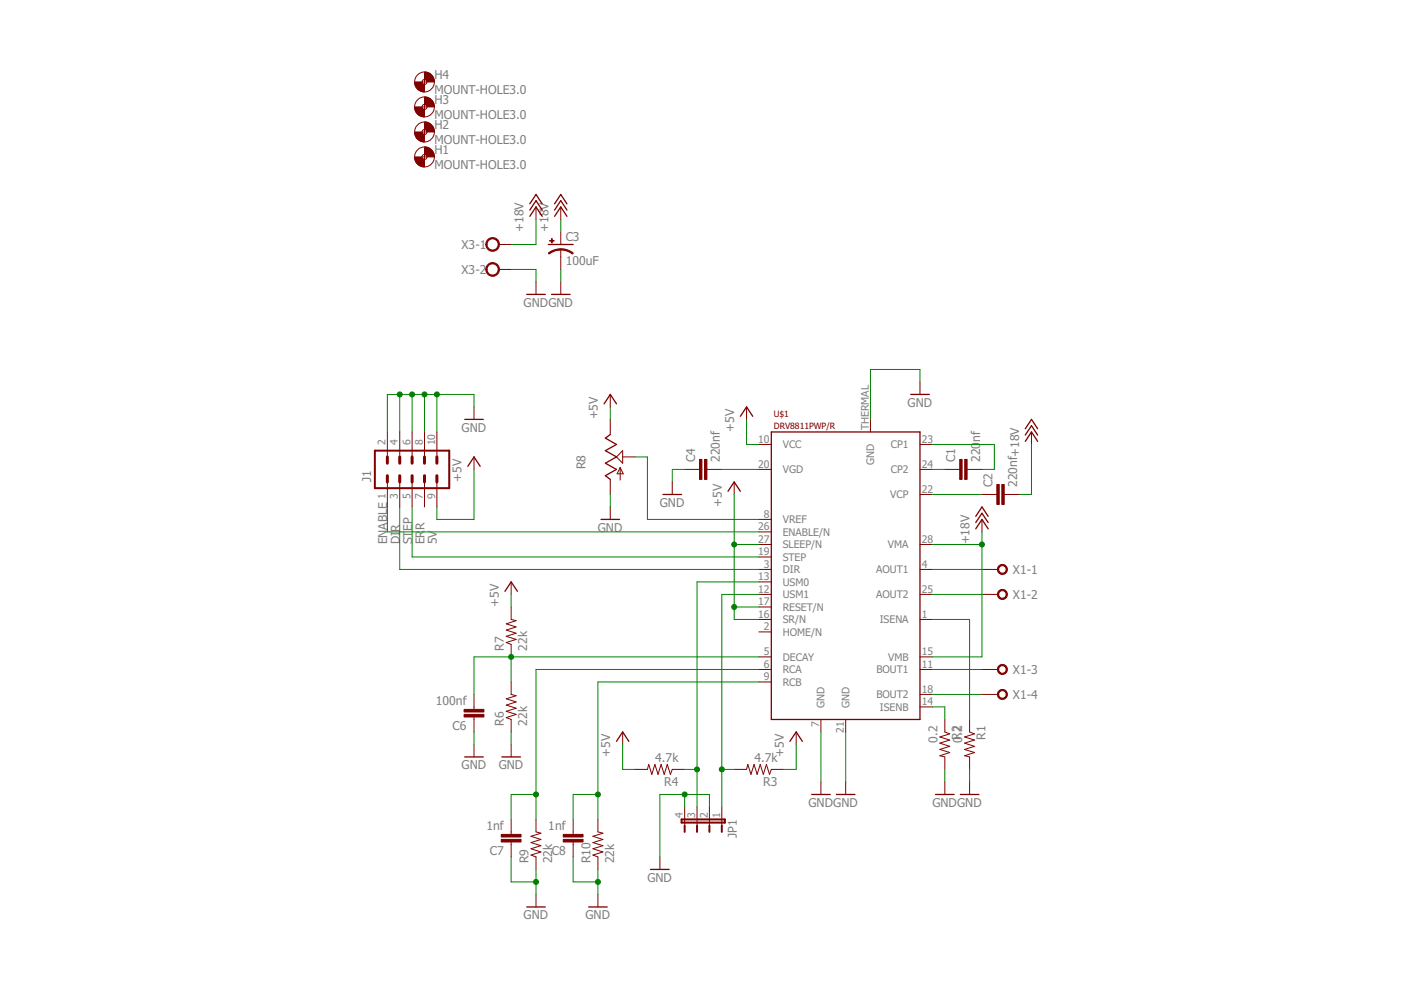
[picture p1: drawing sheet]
<svg xmlns="http://www.w3.org/2000/svg" width="297mm" height="210mm" viewBox="0 0 297 210" stroke-linecap="round" stroke-linejoin="round" font-family="sans-serif">
<g fill="none" stroke="#800000" stroke-width=".21">
<path d="M89.5 17.4h1M90 16.8v1.1M89.5 33.3h1M89.5 28h1M89.5 22.7h1M90 22.1v1.1M90 27.5v1M90 32.7v1.1M105.7 51.8h2.7M105.7 57.1h2.7M113.6 43.9v2.6M113.6 59.8v2.6"/>
<path d="M118.9 43.9v2.6M118.9 49.2v2.6M118.9 52.9v4.2M118.9 59.8v2.6M82.1 91.6v5.3M84.8 91.6v5.3M87.4 91.6v5.3M90 91.6v5.3M92.6 91.6v5.3M100.5 86.3v2.6M100.5 96.9v2.6M129.4 83.6v2.7"/>
<path d="M129.4 88.9v3.2M131.5 99.1v2.7M131.5 99.1l.6 1.4h-1.3zM132 95.5v2.7l-1.3-1.3zM132 96.9h2.6M145.2 99.5h3.1M149.9 99.5h3.1M158.3 86.3v2.6M160.9 94.2h2.6M160.9 99.5h2.6M184.6 88.9v2.7M195.1 94.2h2.6"/>
<path d="M195.1 99.5h2.6M195.1 81v2.6M200.3 99.5h3.2M205 99.5h3.2M218.7 91.6v2.6M82.1 102.2v5.3M84.8 102.2v5.3M87.4 102.2v5.3M90 102.2v5.3M92.6 102.2v5.3M129.4 101.6v3.2M129.4 107.5v2.6"/>
<path d="M142.5 102.2v2.6M155.7 102.2v2.6M160.9 110.1h2.6M160.9 112.8h2.6M160.9 115.4h2.6M160.9 118.1h2.6M195.1 115.4h2.6M195.1 104.8h2.6M208.2 104.8h3.1M208.2 110.1v2.7M212.9 104.8h3.2M108.4 123.4v2.6"/>
<path d="M108.4 128.7v2.6l1 .3-2.1 .7 2.1 .6-2.1 .7 2.1 .7-2.1 .6 2.1 .7-2.1 .6 1.1 .4v2.7M160.9 120.7h2.6M160.9 123.4h2.6M160.9 126h2.6M160.9 128.7h2.6M160.9 131.3h2.6M160.9 134h2.6M160.9 139.3h2.6M195.1 120.7h2.6M195.1 126h2.6M195.1 131.3h2.6M195.1 139.3h2.6"/>
<path d="M208.2 120.7h3.4M208.2 126h3.4M100.5 147.2v3.2M100.5 152v3.2M100.5 157.8v2.7M108.4 144.6v2.6l1 .3-2.1 .7 2.1 .6-2.1 .7 2.1 .7-2.1 .6 2.1 .7-2.1 .6 1.1 .4v2.7M108.4 157.8v2.7M132 155.2v2.6M160.9 141.9h2.6M160.9 144.6h2.6M168.8 155.2v2.6M174.1 152.5v2.7"/>
<path d="M179.3 152.5v2.7M195.1 141.9h2.6M195.1 147.2h2.6M195.1 149.9h2.6M200.3 152.5v2.7l1.1 .4-2.1 .7 2.1 .6-2.1 .7 2.1 .6-2.1 .7 2.1 .7-2.1 .6 1 .3v2.6M205.6 152.5v2.7l1 .4-2.1 .7 2.1 .6-2.1 .7 2.1 .6-2.1 .7 2.1 .7-2.1 .6 1.1 .3v2.6M208.2 141.9h3.4M208.2 147.2h3.4M108.4 173.7v3.2M108.4 178.5v3.2M113.6 173.7v2.7l1.1 .3-2.1 .6 2.1 .7-2.1 .6 2.1 .7-2.1 .7 2.1 .6-2.1 .7 1 .4v2.6M121.5 173.7v3.2"/>
<path d="M121.5 178.5v3.2M126.8 173.7v2.7l1 .3-2.1 .6 2.1 .7-2.1 .6 2.1 .7-2.1 .7 2.1 .6-2.1 .7 1.1 .4v2.6M134.6 163.1h2.7l.2-1 .7 2.1 .7-2.1 .6 2.1 .7-2.1 .6 2.1 .7-2.1 .6 2.1 .4-1.1h2.7M145.2 171.1v4M147.8 171.1v4M150.4 171.1v4M153 171.1v4M155.7 163.1h2.6l.3-1 .6 2.1 .7-2.1 .6 2.1 .7-2.1 .6 2.1 .7-2.1 .7 2.1 .3-1.1h2.7M174.1 165.8v2.6M179.3 165.8v2.6M200.3 165.8v2.6M205.6 165.8v2.6"/>
<path d="M113.6 189.6v2.7M126.8 189.6v2.7M139.9 181.7v2.6"/>
<circle cx="90" cy="17.4" r="2.11"/>
<circle cx="90" cy="17.4" r=".53"/>
<circle cx="90" cy="33.3" r="2.11"/>
<circle cx="90" cy="28" r="2.11"/>
<circle cx="90" cy="22.7" r="2.11"/>
<circle cx="90" cy="28" r=".53"/>
<circle cx="90" cy="22.7" r=".53"/>
<circle cx="90" cy="33.3" r=".53"/>
</g>
<g fill="none" stroke="#800000" stroke-width=".28">
<path d="M112.3 45.9l1.3-2 1.4 2M112.3 44.5l1.3-2 1.4 2M112.3 43.2l1.3-2 1.4 2M116.3 51.8h5.2M117.6 45.9l1.3-2 1.3 2M117.6 44.5l1.3-2 1.3 2M117.6 43.2l1.3-2 1.3 2M111.7 62.4h3.9M116.9 62.4h4M98.5 88.9h4M99.2 98.9l1.3-2 1.3 2M128.1 85.6l1.3-2 1.3 2"/>
<path d="M129.4 92.1l-1 .8 2.3 1.3-2.3 1.3 2.3 1.4-2.3 1.3 2.3 1.3-2.3 1.4 1 .7M157 88.3l1.3-2 1.3 2M163.5 91.6h31.6v60.9h-31.6zM193.1 83.6h3.9M217.4 93.6l1.3-2 1.3 2M217.4 92.2l1.3-1.9 1.3 1.9M217.4 90.9l1.3-2 1.3 2M127.4 110.1h4M140.6 104.8h3.9M154.3 104.2l1.4-2 1.3 2M206.9 112.1l1.3-2 1.3 2M206.9 110.8l1.3-2 1.3 2"/>
<path d="M206.9 109.5l1.3-2 1.3 2M107.1 125.4l1.3-2 1.3 2M130.7 157.2l1.3-2 1.3 2M167.5 157.2l1.3-2 1.3 2M98.5 160.5h4M106.4 160.5h4M172.1 168.4h3.9M177.3 168.4h4M198.4 168.4h3.9M203.6 168.4h3.9M111.7 192.3h3.9M124.8 192.3h3.9"/>
<path d="M137.9 184.3h4"/>
</g>
<g fill="#800000" stroke="#800000" stroke-width=".21">
<path d="M211.9 119.9a1.07 1.07 0 0 1 1.6 .3 1.07 1.07 0 0 1-.7 1.5 1.07 1.07 0 0 1-1.3-1h.2a.8 .8 0 0 1 1.1-.7 .8 .8 0 0 1 .3 1.3 .8 .8 0 0 1-1.3-.3l-.1-.3h-.2z" fill-rule="evenodd"/>
<path d="M211.9 125.2a1.06 1.06 0 0 1 1.6 .3 1.06 1.06 0 0 1-.7 1.5 1.06 1.06 0 0 1-1.3-1h.2a.8 .8 0 0 1 1.1-.7 .8 .8 0 0 1 .3 1.3 .8 .8 0 0 1-1.3-.3l-.1-.3h-.2z" fill-rule="evenodd"/>
<path d="M211.9 141.1a1.07 1.07 0 0 1 1.6 .3 1.07 1.07 0 0 1-.7 1.5 1.07 1.07 0 0 1-1.3-1h.2a.8 .8 0 0 1 1.1-.7 .8 .8 0 0 1 .3 1.3 .8 .8 0 0 1-1.3-.3l-.1-.3h-.2z" fill-rule="evenodd"/>
<path d="M211.9 146.4a1.06 1.06 0 0 1 1.6 .3 1.06 1.06 0 0 1-.7 1.6 1.06 1.06 0 0 1-1.3-1.1h.2a.8 .8 0 0 1 1.1-.7 .8 .8 0 0 1 .3 1.3 .8 .8 0 0 1-1.3-.3l-.1-.3h-.2z" fill-rule="evenodd"/>
<path d="M103.4 50.8a1.45 1.45 0 0 1 2.3 .3 1.45 1.45 0 0 1-.9 2.1 1.45 1.45 0 0 1-1.8-1.4h.3a1.19 1.19 0 0 1 1.6-1.1 1.19 1.19 0 0 1 .3 2 1.19 1.19 0 0 1-1.9-.6v-.3h-.3z" fill-rule="evenodd"/>
<path d="M103.4 56.1a1.45 1.45 0 0 1 2.3 .3 1.45 1.45 0 0 1-.9 2.1 1.45 1.45 0 0 1-1.8-1.4h.3a1.19 1.19 0 0 1 1.6-1.1 1.19 1.19 0 0 1 .3 2 1.19 1.19 0 0 1-1.9-.6v-.3h-.3z" fill-rule="evenodd"/>
<path d="M118.9 52.7h.3a4 4 0 0 1 2.3 1l-.1 .2-.9-.6-1.6-.3z" fill-rule="evenodd"/>
<path d="M116.3 53.7l1.2-.7 1.4-.3v.3l-1.1 .1-1.4 .8z" fill-rule="evenodd"/>
<path d="M90 31.2a2.1 2.1 0 0 1 2.1 2.1h-1.6l-.1-.3-.4-.3z" fill-rule="evenodd"/>
<path d="M87.9 33.3h1.6l.1 .3 .4 .2v1.6a2.06 2.06 0 0 1-2.1-2.1z" fill-rule="evenodd"/>
<path d="M90 25.8a2.13 2.13 0 0 1 2.1 2.2h-1.6l-.1-.3-.4-.2z" fill-rule="evenodd"/>
<path d="M87.9 28h1.6l.2 .4 .3 .1v1.6a2.06 2.06 0 0 1-2.1-2.1z" fill-rule="evenodd"/>
<path d="M90 20.6a2.1 2.1 0 0 1 2.1 2.1h-1.6l-.1-.3-.4-.3z" fill-rule="evenodd"/>
<path d="M87.9 22.7h1.6l.1 .3 .4 .2v1.6a2.06 2.06 0 0 1-2.1-2.1z" fill-rule="evenodd"/>
<path d="M90 15.3a2.1 2.1 0 0 1 2.1 2.1h-1.6l-.1-.3-.4-.3z" fill-rule="evenodd"/>
<path d="M87.9 17.4h1.6l.2 .4 .3 .1v1.6a2.06 2.06 0 0 1-2.1-2.1z" fill-rule="evenodd"/>
</g>
<path d="M79.5 95.5h15.7v8h-15.7zM144.5 173.7h9.2v.7h-9.2zM145.2 175.1v1.3M147.8 175.1v1.3M150.4 175.1v1.3M153 175.1v1.3" fill="none" stroke="#800000" stroke-width=".42"/>
<g fill="#800000" stroke="#800000" stroke-width=".21">
<path d="M204.5 97.4h.5v4.2h-.5z"/>
<path d="M203.5 97.4h.5v4.2h-.5z"/>
<path d="M212.4 102.7h.5v4.3h-.5z"/>
<path d="M211.3 102.7h.6v4.3h-.6z"/>
<path d="M149.4 97.4h.5v4.2h-.5z"/>
<path d="M148.3 97.4h.5v4.2h-.5z"/>
<path d="M98.4 150.4h4.2v.6h-4.2z"/>
<path d="M98.4 151.5h4.2v.5h-4.2z"/>
<path d="M106.3 176.9h4.2v.6h-4.2z"/>
<path d="M106.3 178h4.2v.5h-4.2z"/>
<path d="M119.4 176.9h4.2v.6h-4.2z"/>
<path d="M119.4 178h4.2v.5h-4.2z"/>
<path d="M116.5 51h1v.1h-1z"/>
<path d="M116.9 50.6h.2v.9h-.2z"/>
</g>
<path d="M82.1 96.9v1.3M84.8 96.9v1.3M87.4 96.9v1.3M90 96.9v1.3M92.6 96.9v1.3M82.1 100.9v1.3M84.8 100.9v1.3M87.4 100.9v1.3M90 100.9v1.3M92.6 100.9v1.3" fill="none" stroke="#800000" stroke-width=".63"/>
<g fill="none" stroke="#008000" stroke-width=".21">
<path d="M108.4 57.1h5.2v2.7M113.6 46.5v5.3h-5.2M118.9 46.5v2.7M118.9 57.1v2.7M84.8 83.6v8M87.4 83.6v8M90 83.6v8M92.6 83.6v8M100.5 99.5v10.6h-7.9v-2.6M100.5 86.3v-2.7h-18.4v8M129.4 86.3v2.6M134.6 96.9h2.7v13.2h23.6"/>
<path d="M145.2 99.5h-2.7v2.7M153 99.5h7.9M158.3 88.9v5.3h2.6M195.1 81v-2.7h-10.5v10.6M197.7 94.2h13.1v5.3h-2.6M197.7 99.5h2.6M218.7 94.2v10.6h-2.6M82.1 107.5v5.3h78.8M84.8 107.5v13.2h76.1M87.4 107.5v10.6h73.5M129.4 104.8v2.7M155.7 115.4h5.2"/>
<path d="M155.7 104.8v26.5h5.2M197.7 115.4h10.5M197.7 104.8h10.5M208.2 112.8v26.5h-10.5M108.4 126v2.7M108.4 139.3v5.3M155.7 128.7h5.2M160.9 139.3h-60.4v7.9M160.9 126h-7.9v45.1M160.9 123.4h-13.1v47.7M197.7 120.7h10.5M197.7 126h10.5"/>
<path d="M197.7 131.3h7.9v21.2M100.5 155.2v2.6M108.4 155.2v2.6M132 157.8v5.3h2.6M160.9 141.9h-47.3v31.8M160.9 144.6h-34.1v29.1M168.8 157.8v5.3h-2.6M174.1 155.2v10.6M179.3 155.2v10.6M197.7 141.9h10.5M197.7 147.2h10.5M197.7 149.9h2.6v2.6"/>
<path d="M113.6 168.4h-5.2v5.3M126.8 168.4h-5.3v5.3M145.2 163.1h2.6M145.2 168.4v2.7M150.4 171.1v-2.7h-10.5v13.3M153 163.1h2.7M200.3 163.1v2.7M205.6 163.1v2.7M108.4 181.7v5.3h5.2M113.6 184.3v5.3M121.5 181.7v5.3h5.3M126.8 184.3v5.3"/>
</g>
<g fill="#008000" stroke="#008000" stroke-width=".21">
<circle cx="208.2" cy="115.4" r=".53"/>
<circle cx="155.7" cy="115.4" r=".53"/>
<circle cx="155.7" cy="128.7" r=".53"/>
<circle cx="145.2" cy="168.4" r=".53"/>
<circle cx="113.6" cy="187" r=".53"/>
<circle cx="126.8" cy="187" r=".53"/>
<circle cx="84.8" cy="83.6" r=".53"/>
<circle cx="87.4" cy="83.6" r=".53"/>
<circle cx="90" cy="83.6" r=".53"/>
<circle cx="92.6" cy="83.6" r=".53"/>
<circle cx="153" cy="163.1" r=".53"/>
<circle cx="147.8" cy="163.1" r=".53"/>
<circle cx="108.4" cy="139.3" r=".53"/>
<circle cx="126.8" cy="168.4" r=".53"/>
<circle cx="113.6" cy="168.4" r=".53"/>
</g>
<g font-size="2.6" fill="#808080">
<text x="92.1" y="16.8">H4</text>
<text x="92.1" y="19.9">MOUNT-HOLE3.0</text>
<text x="92.1" y="22.1">H3</text>
<text x="92.1" y="25.2">MOUNT-HOLE3.0</text>
<text x="92.1" y="27.4">H2</text>
<text x="92.1" y="35.8">MOUNT-HOLE3.0</text>
<text x="92.1" y="30.5">MOUNT-HOLE3.0</text>
<text x="92.1" y="32.7">H1</text>
<text x="97.9" y="52.8">X3-1</text>
<text x="111" y="49.2" transform="rotate(-90 111 49.2)">+18V</text>
<text x="116.3" y="49.2" transform="rotate(-90 116.3 49.2)">+18V</text>
<text x="119.9" y="51.2">C3</text>
<text x="97.9" y="58.1">X3-2</text>
<text x="119.9" y="56.2">100uF</text>
<text x="111" y="65.1">GNDGND</text>
<text x="126.8" y="88.9" transform="rotate(-90 126.8 88.9)">+5V</text>
<text x="192.4" y="86.3">GND</text>
<text x="97.9" y="91.6">GND</text>
<text x="155.7" y="91.6" transform="rotate(-90 155.7 91.6)">+5V</text>
<text x="207.8" y="93.7" transform="rotate(-90 207.8 93.7)">nf</text>
<text x="124.1" y="99.5" transform="rotate(-90 124.1 99.5)">R8</text>
<text x="147.4" y="97.9" transform="rotate(-90 147.4 97.9)">C4</text>
<text x="152.6" y="97.9" transform="rotate(-90 152.6 97.9)">220nf</text>
<text x="202.5" y="97.9" transform="rotate(-90 202.5 97.9)">C1</text>
<text x="207.8" y="97.9" transform="rotate(-90 207.8 97.9)">220</text>
<text x="78.7" y="102.2" transform="rotate(-90 78.7 102.2)">J1</text>
<text x="97.9" y="102.2" transform="rotate(-90 97.9 102.2)">+5V</text>
<text x="139.9" y="107.5">GND</text>
<text x="153" y="107.5" transform="rotate(-90 153 107.5)">+5V</text>
<text x="210.4" y="103.2" transform="rotate(-90 210.4 103.2)">C2</text>
<text x="215.7" y="103.2" transform="rotate(-90 215.7 103.2)">220nf+18V</text>
<text x="84.7" y="112.7" transform="rotate(-90 84.7 112.7)">R</text>
<text x="87.4" y="112.5" transform="rotate(-90 87.4 112.5)">EP</text>
<text x="90" y="112.4" transform="rotate(-90 90 112.4)">R</text>
<text x="126.8" y="112.8">GND</text>
<text x="82.1" y="115.4" transform="rotate(-90 82.1 115.4)">ENABLE</text>
<text x="84.7" y="115.4" transform="rotate(-90 84.7 115.4)">DI</text>
<text x="87.4" y="115.4" transform="rotate(-90 87.4 115.4)">ST</text>
<text x="90" y="115.4" transform="rotate(-90 90 115.4)">ER</text>
<text x="92.6" y="115.4" transform="rotate(-90 92.6 115.4)">5V</text>
<text x="205.6" y="115.4" transform="rotate(-90 205.6 115.4)">+18V</text>
<text x="214.8" y="121.7">X1-1</text>
<text x="105.8" y="128.7" transform="rotate(-90 105.8 128.7)">+5V</text>
<text x="214.8" y="127">X1-2</text>
<text x="106.8" y="138" transform="rotate(-90 106.8 138)">R7</text>
<text x="111.8" y="138" transform="rotate(-90 111.8 138)">22k</text>
<text x="214.8" y="142.9">X1-3</text>
<text x="92.4" y="149.5">100nf</text>
<text x="214.8" y="148.2">X1-4</text>
<text x="96" y="154.8">C6</text>
<text x="106.8" y="153.9" transform="rotate(-90 106.8 153.9)">R6</text>
<text x="111.8" y="153.9" transform="rotate(-90 111.8 153.9)">22k</text>
<text x="204" y="155.3" transform="rotate(-90 204 155.3)">2</text>
<text x="129.4" y="160.5" transform="rotate(-90 129.4 160.5)">+5V</text>
<text x="138.9" y="161.6">4.7k</text>
<text x="159.9" y="161.6">4.7k</text>
<text x="166.2" y="160.5" transform="rotate(-90 166.2 160.5)">+5V</text>
<text x="198.8" y="157.5" transform="rotate(-90 198.8 157.5)">0.2</text>
<text x="204" y="157.5" transform="rotate(-90 204 157.5)">0R.2</text>
<text x="209" y="156.9" transform="rotate(-90 209 156.9)">R1</text>
<text x="97.9" y="163.1">GND</text>
<text x="105.8" y="163.1">GND</text>
<text x="140.8" y="166.6">R4</text>
<text x="161.8" y="166.6">R3</text>
<text x="171.4" y="171.1">GNDGND</text>
<text x="197.7" y="171.1">GNDGND</text>
<text x="103.1" y="176">1nf</text>
<text x="116.3" y="176">1nf</text>
<text x="156.2" y="177.7" transform="rotate(-90 156.2 177.7)">JP1</text>
<text x="103.8" y="181.3">C7</text>
<text x="112.1" y="183" transform="rotate(-90 112.1 183)">R9</text>
<text x="117" y="181.3">C8</text>
<text x="117.1" y="183" transform="rotate(-90 117.1 183)">22k</text>
<text x="125.2" y="183" transform="rotate(-90 125.2 183)">R10</text>
<text x="130.2" y="183" transform="rotate(-90 130.2 183)">22k</text>
<text x="137.3" y="187">GND</text>
<text x="111" y="194.9">GND</text>
<text x="124.1" y="194.9">GND</text>
</g>
<g font-size="2.2" fill="#808080">
<text x="81.7" y="94.4" transform="rotate(-90 81.7 94.4)">2</text>
<text x="84.4" y="94.4" transform="rotate(-90 84.4 94.4)">4</text>
<text x="87" y="94.4" transform="rotate(-90 87 94.4)">6</text>
<text x="89.6" y="94.4" transform="rotate(-90 89.6 94.4)">8</text>
<text x="92.3" y="94.4" transform="rotate(-90 92.3 94.4)">10</text>
<text x="160.8" y="93.9">10</text>
<text x="166" y="95">VCC</text>
<text x="184.2" y="91.2" transform="rotate(-90 184.2 91.2)">THERMAL</text>
<text x="188.9" y="95">CP1</text>
<text x="195.4" y="93.9">23</text>
<text x="160.8" y="99.2">20</text>
<text x="166" y="100.3">VGD</text>
<text x="185.4" y="98.5" transform="rotate(-90 185.4 98.5)">GND</text>
<text x="188.9" y="100.3">CP2</text>
<text x="195.4" y="99.2">24</text>
<text x="81.7" y="105.8" transform="rotate(-90 81.7 105.8)">1</text>
<text x="84.4" y="105.8" transform="rotate(-90 84.4 105.8)">3</text>
<text x="87" y="105.8" transform="rotate(-90 87 105.8)">5</text>
<text x="89.6" y="105.8" transform="rotate(-90 89.6 105.8)">7</text>
<text x="92.3" y="105.8" transform="rotate(-90 92.3 105.8)">9</text>
<text x="188.7" y="105.6">VCP</text>
<text x="195.4" y="104.5">22</text>
<text x="160.8" y="112.4">26</text>
<text x="162" y="109.8">8</text>
<text x="166" y="110.9">VREF</text>
<text x="166" y="113.6">ENABLE/N</text>
<text x="160.8" y="115.1">27</text>
<text x="160.8" y="117.7">19</text>
<text x="166" y="116.2">SLEEP/N</text>
<text x="166" y="118.9">STEP</text>
<text x="188.3" y="116.2">VMA</text>
<text x="195.4" y="115.1">28</text>
<text x="160.8" y="123">13</text>
<text x="160.8" y="125.7">12</text>
<text x="162" y="120.4">3</text>
<text x="166" y="121.5">DIR</text>
<text x="166" y="124.2">USM0</text>
<text x="185.8" y="121.5">AOUT1</text>
<text x="195.4" y="125.7">25</text>
<text x="195.4" y="120.4">4</text>
<text x="160.8" y="128.3">17</text>
<text x="160.8" y="131">16</text>
<text x="166" y="126.8">USM1</text>
<text x="166" y="129.5">RESET/N</text>
<text x="185.8" y="126.8">AOUT2</text>
<text x="195.4" y="131">1</text>
<text x="162" y="133.6">2</text>
<text x="166" y="132.1">SR/N</text>
<text x="166" y="134.8">HOME/N</text>
<text x="186.5" y="132.1">ISENA</text>
<text x="162" y="138.9">5</text>
<text x="162" y="141.6">6</text>
<text x="166" y="140.1">DECAY</text>
<text x="166" y="142.7">RCA</text>
<text x="185.8" y="142.7">BOUT1</text>
<text x="188.3" y="140.1">VMB</text>
<text x="195.4" y="138.9">15</text>
<text x="195.4" y="141.6">11</text>
<text x="162" y="144.2">9</text>
<text x="166" y="145.4">RCB</text>
<text x="185.8" y="148">BOUT2</text>
<text x="195.4" y="146.9">18</text>
<text x="195.4" y="149.5">14</text>
<text x="173.7" y="154.1" transform="rotate(-90 173.7 154.1)">7</text>
<text x="174.8" y="150.1" transform="rotate(-90 174.8 150.1)">GND</text>
<text x="178.9" y="155.3" transform="rotate(-90 178.9 155.3)">21</text>
<text x="180.1" y="150.1" transform="rotate(-90 180.1 150.1)">GND</text>
<text x="186.5" y="150.7">ISENB</text>
<text x="144.8" y="173.4" transform="rotate(-90 144.8 173.4)">4</text>
<text x="147.4" y="173.4" transform="rotate(-90 147.4 173.4)">3</text>
<text x="150" y="173.4" transform="rotate(-90 150 173.4)">2</text>
<text x="152.7" y="173.4" transform="rotate(-90 152.7 173.4)">1</text>
</g>
<g font-size="1.8" fill="#800000">
<text x="164.1" y="88.4">U$1</text>
<text x="164.1" y="91.1">DRV8811PWP/R</text>
</g>
</svg>
